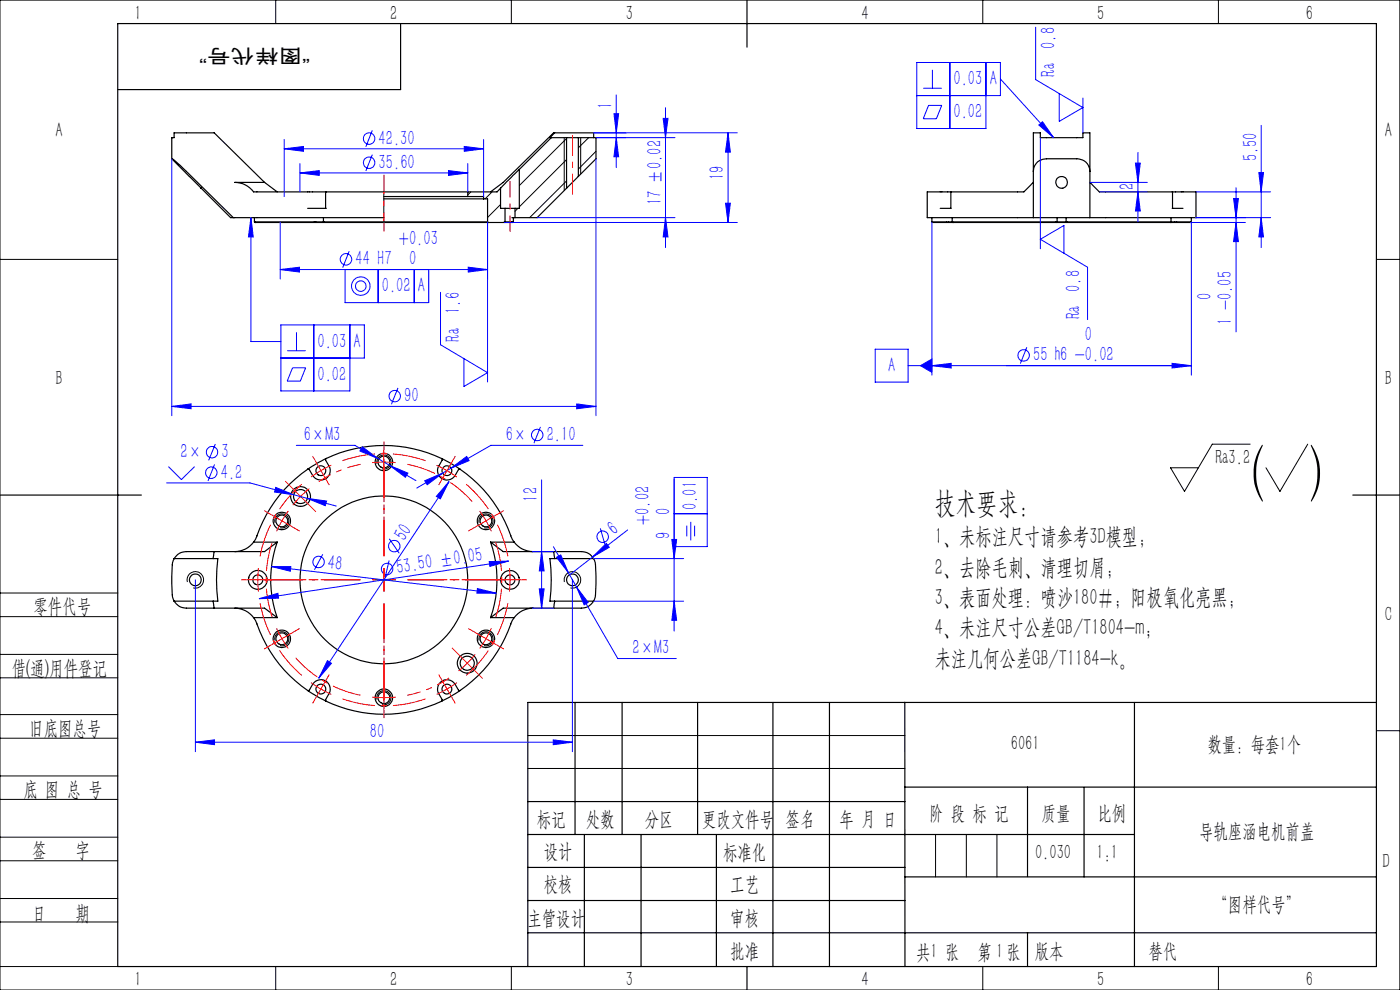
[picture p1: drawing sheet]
<svg xmlns="http://www.w3.org/2000/svg" width="297mm" height="210mm" viewBox="0 0 297 210" stroke-linecap="round" stroke-linejoin="round" font-family="sans-serif">
<g fill="none" stroke="#000" stroke-width=".21">
<path d="M0 0h297v210h-297zM58.5 0v5M108.5 0v5M208.5 0v5M258.5 0v5M119.7 29.2v11.2M120.2 29.4l-10 10M120.2 33.9l-10 10M120.2 38.4l-7.8 7.8M123.2 29.2v7.7M124.9 29.2l-2.2 2.2M126.4 32.1l-3.7 3.8"/>
<path d="M0 55h25M81.4 40.7v6.5M99.9 40.7l-.7 .6M104.4 40.7l-1.5 1.5M106.2 43.4l-2.8 2.7M107.1 46.9l-.2 .3M109.9 44.2l-.6 .6M292 55h5M80 98.4a1.5 1.5 0 0 1 1.3-1.9 1.5 1.5 0 0 1 1.6 1.6 1.5 1.5 0 0 1-1.9 1.3M265.2 94.2h-8l-5.9 10-3-5h5.9M277.4 94.2l-5.9 10-2.9-5M58.3 110.9a1.5 1.5 0 0 1 1.4-1.9 1.5 1.5 0 0 1 1.6 1.6 1.5 1.5 0 0 1-1.9 1.4"/>
<path d="M101.6 110.9a1.5 1.5 0 0 1 1.4-1.9 1.5 1.5 0 0 1 1.6 1.6 1.5 1.5 0 0 1-1.9 1.4M0 138.8h25M0 125.8h25M0 130.8h25M39.8 123.5a1.75 1.75 0 0 1 1.5-2.2 1.75 1.75 0 0 1 1.9 1.9 1.75 1.75 0 0 1-2.2 1.5M58.3 135.9a1.49 1.49 0 0 1 1.4-1.9 1.49 1.49 0 0 1 1.6 1.6 1.49 1.49 0 0 1-1.9 1.3M101.6 135.9a1.49 1.49 0 0 1 1.3-1.9 1.49 1.49 0 0 1 1.7 1.6 1.49 1.49 0 0 1-1.9 1.3M119.7 123.5a1.75 1.75 0 0 1 1.5-2.2 1.75 1.75 0 0 1 2 1.8 1.75 1.75 0 0 1-2.2 1.6M0 143.8h25M0 156.6h25M0 151.6h25M80 148.4a1.51 1.51 0 0 1 1.3-1.9 1.51 1.51 0 0 1 1.6 1.6 1.51 1.51 0 0 1-1.9 1.4"/>
<path d="M112 156h80M292 155h5M0 169.6h25M0 164.6h25M0 177.6h25M112 163h80M198.5 177v9M205 177v9M211.5 177v9M0 182.6h25M0 190.6h25M0 195.6h25"/>
<path d="M0 205h25M58.5 205v5M108.5 205v5M208.5 205v5M258.5 205v5"/>
</g>
<g fill="none" stroke="#000" stroke-width=".25">
<path d="M25 5h267v200h-267zM85 5v14h-60M158.5 0v10M36.4 33.7l6.3 6.2M36.4 33.7l1.8 1.4 11.3 11.1M36.4 33.7v-4.5h.5v-1h8.5l10.7 10.5M42.7 39.9l6.2 6.3h.6M56.1 38.7h-6.3a5.4 5.4 0 0 1 4.1 2h15.2M56.1 38.7l2.7 2M106.2 39.9l-.8 .8h-6.2M106.2 39.9v4.3h.9M110.2 35.9l-4 4"/>
<path d="M110.2 35.9v8.3h-.9M116.9 29.2l-6.7 6.7M116.9 29.2h3.3M117.7 28.2h-.3l-10.6 10.5-2.7 2M117.7 28.2l-1 1h.2M117.7 28.2h8.2v1M120.2 29.2h2.5M120.2 39.9l-6.3 6.3h-4.6M120.2 29.2v10.7M122.7 37.4l-2.5 2.5M122.7 29.2h3.7v4.5l-3.7 3.7M122.7 29.2v8.2"/>
<path d="M219.2 36.4a2.69 2.69 0 0 1 2.8-2.7h5.6a2.88 2.88 0 0 1 3.6 2.7M219.2 38.7l-1.1 1.2a1.85 1.85 0 0 1-2.1 .8h-14.3M231.2 38.7l1.2 1.2a1.85 1.85 0 0 0 2 .8h14.3M49.5 46.2h31.9M54 47.1h14.6M54 47.1h.1M54 47.1l.1 .1M54 46.2v.9M54.1 47.2h14.6M54.1 47.2h.1M65.3 44.2h3.9M68.6 47.1h34.8"/>
<path d="M68.6 46.2v.9M68.6 47.1l.1 .1M68.7 47.2h34.8M69.1 40.7h30.1M69.1 40.7v3.5M81.4 42.2h21.2M81.4 41.7h17.8M99.2 41.7h3.4v.5M99.2 40.7v1M102.6 42.2h.8v4.9M103.4 47.1l.1 .1M103.5 47.2h3.5"/>
<path d="M107.1 47.1h1.8M107.1 44.2h2.2M107.1 47.1l-.1 .1M107.1 44.2v2.9M108.6 46.2h.7M108.9 47.1l-1.9 .1M108.9 46.2v.9M109.3 44.2v2M197.7 47.1h4.3M197.7 47.1l4.4 .1M197.7 46.2v.9M199.5 44.2h2.3"/>
<path d="M201.7 40.7h-5v5.5h22.5M201.7 40.7v3.5M202 47.1h.1M202 46.2v.9M202 47.1l.1 .1M202 47.1h22.3M202.1 47.2h22.1M202.1 47.2h.1M219.2 46.2h12M219.2 46.2v-18h1.5v1h9v-1h1.5v18M224.2 47.2h2.1M224.3 47.1h1.9"/>
<path d="M224.3 47.1l-.1 .1M224.3 46.2v.9M226.2 47.1h22.2M226.2 47.1l.1 .1M226.2 46.2v.9M226.3 47.2h22M248.3 47.2h.1M248.4 47.1h4.3M248.4 47.1l-.1 .1M248.4 46.2v.9M248.7 44.2h2.3M248.7 40.7h5v5.5h-22.5"/>
<path d="M248.7 40.7v3.5M252.7 47.1l-4.4 .1M252.7 46.2v.9M65.3 99.5a30 30 0 0 0-11.2 15l-.3 .5M69.2 97.3l-.1 .3a2.9 2.9 0 0 1 .8 3 2 2 0 0 1-1.7 1.2 2 2 0 0 1-1.9-.9l-.7-1.3-.3-.1M69.2 97.3a28.5 28.5 0 0 1 24.5 0M69.2 97.3l-3.9 2.2M93.7 97.3l.1 .3a2.9 2.9 0 0 0-.8 3 2 2 0 0 0 1.7 1.2 2 2 0 0 0 1.9-.9l.7-1.3 .3-.1M93.7 97.3l3.9 2.2M97.6 99.5a30 30 0 0 1 11.2 15l.3 .5M0 105h30M36.9 118.5h9.3a36.3 36.3 0 0 0 0 9h-9.3"/>
<path d="M36.9 118.5l-.2 .4a29 29 0 0 0 0 8.1l.2 .5M45.4 117l-.2 1.5M53.8 115a5 5 0 0 1-4 2M53.8 115h5M58.8 115a23.8 23.8 0 0 0 0 16M58.8 115l-2.7 2h-16.6a2.94 2.94 0 0 0-2.6 1.5M104.1 115a24.4 24.4 0 0 1 0 16M104.1 115l2.7 2h16.5a2.94 2.94 0 0 1 2.6 1.5M104.1 115h5M109.1 115a5 5 0 0 0 4 2M117.4 117l.3 1.5M125.9 118.5h-9.2a36.3 36.3 0 0 1 0 9h9.2"/>
<path d="M125.9 118.5l.3 .4a29 29 0 0 1 0 8.1l-.3 .5M287 105h10M36.9 127.5a2.94 2.94 0 0 0 2.6 1.5h16.6l2.7 2M45.2 127.5l.2 1.5M49.8 129a5 5 0 0 1 4 2M53.8 131l.3 .5a30 30 0 0 0 11.2 15M53.8 131h5M104.1 131h5M109.1 131l-.3 .5a30 30 0 0 1-11.2 15M113.1 129a5 5 0 0 0-4 2M117.7 127.5l-.3 1.5M125.9 127.5a2.94 2.94 0 0 1-2.6 1.5h-16.5l-2.7 2"/>
<path d="M65.3 146.5l.3-.1a2.99 2.99 0 0 1 2.2-2.2 1.98 1.98 0 0 1 1.9 .9 1.98 1.98 0 0 1 .1 2.1l-.7 1.2 .1 .4M65.3 146.5l3.9 2.3M69.2 148.8a28.5 28.5 0 0 0 24.5 0M97.6 146.5l-.3-.1a2.99 2.99 0 0 0-2.2-2.2 1.98 1.98 0 0 0-1.9 .9 1.98 1.98 0 0 0-.1 2.1l.7 1.2-.1 .4M97.6 146.5l-3.9 2.3M122 149v28M132 149v28M148 149v28M164 149v56M176 149v56M191.9 149l.1 56M240.7 149v56"/>
<path d="M292 149h-180v56M112 177h128.7M112 170h80M124 177v28M136 177v28M152 177v28M191.9 167h100.1M218 167v18.9M230 167v19M112 197.9h180M112 184h80M112 191h80"/>
<path d="M192 186h100M218 197.9v7.1M158.5 205v5"/>
<circle cx="225.2" cy="38.7" r="1.26"/>
<circle cx="68.1" cy="99.8" r="1.05"/>
<circle cx="81.4" cy="98" r="1.85"/>
<circle cx="81.4" cy="98" r="1.25"/>
<circle cx="94.8" cy="99.8" r="1.04"/>
<circle cx="59.8" cy="110.5" r="1.26"/>
<circle cx="59.8" cy="110.5" r="1.85"/>
<circle cx="63.8" cy="105.3" r="1.5"/>
<circle cx="63.8" cy="105.3" r="2.1"/>
<circle cx="103.1" cy="110.5" r="1.26"/>
<circle cx="103.1" cy="110.5" r="1.85"/>
<circle cx="41.4" cy="123" r="1.25"/>
<circle cx="54.7" cy="123" r="1.06"/>
<circle cx="54.7" cy="123" r="2"/>
<circle cx="59.8" cy="135.5" r="1.26"/>
<circle cx="59.8" cy="135.5" r="1.85"/>
<circle cx="81.4" cy="123" r="17.8"/>
<circle cx="103.1" cy="135.5" r="1.26"/>
<circle cx="103.1" cy="135.5" r="1.85"/>
<circle cx="108.2" cy="123" r="1.99"/>
<circle cx="108.2" cy="123" r="1.06"/>
<circle cx="121.4" cy="123" r="1.24"/>
<circle cx="68.1" cy="146.2" r="1.05"/>
<circle cx="81.4" cy="148" r="1.85"/>
<circle cx="81.4" cy="148" r="1.25"/>
<circle cx="94.8" cy="146.2" r="1.04"/>
<circle cx="99.1" cy="140.7" r="2.11"/>
<circle cx="99.1" cy="140.7" r="1.51"/>
</g>
<g fill="none" stroke="#00f" stroke-width=".21">
<path d="M195.9 18.7h3.9M197.8 14.8v3.9M201.5 13.3v14M209.2 13.3v14h-14.7v-14h17.7v7h-17.7M212.2 16.7l11.3 12.5M219.7 5.8v11.1l10 5.9-5 2.9v-5.8M36.4 33.7v54.5M60.3 31.6l4.1-.5v1zM60.3 29.6v12.1M60.3 31.6h42.3M63.6 36.7l4.1-.5v1zM63.6 34.7v6"/>
<path d="M63.6 36.7h35.6M79 27.6l-1.4 3.5M79 32.8l-1.4 3.5M95.1 36.2l4.1 .5-4.1 .5zM98.5 31.1l4.1 .5-4.1 .5zM99.2 34.7v6M102.6 29.6v12.1M125.9 28.2h30.5M126.4 29.2h16.8M126.4 33.7v54.5M130.2 24.1h1l-.5 4.1zM130.7 20.1v15.5"/>
<path d="M130.7 29.2l.5 4.1h-1zM140.7 25.1h1l-.5 4.1zM141.2 22.9v29.6M154.4 28.2l.5 4.1h-1zM154.4 28.2v19M197 22.4h2.8l-1.2 2.8h-2.7zM220.4 26.5l.8-.7 2.3 3.4zM220.7 29.2v23.6M229.7 20.8v7.4M231.2 38.7h12.2M240.9 34.6h1l-.5 4.1zM241.4 32.3v14.8"/>
<path d="M262.2 39.8v30.6M267.1 36.6h.9l-.5 4.1zM267.5 26.6v25.9M53.2 46.2l.5 4.1h-1zM53.2 46.2v26.3h6.4M59.4 57.2l4.1-.5v1zM59.4 47.1v12.1M59.4 57.2h44M73.2 57.2v7h17.7v-7M74.1 53.3l-1.4 3.5M80.2 57.2v7M87.9 57.2v7"/>
<path d="M99.3 56.7l4.1 .5-4.1 .5zM103.4 47.1v33.9M107 47.2h49.4M113.9 46.2h29.3M141.2 46.2l.5 4.1h-1zM153.9 43.1h1l-.5 4.1zM197.7 47.1v32.5M225.7 53.7v-5.9l-5 3 10 5.9v11.1M233.2 40.7h10.2M241.4 40.7l.5 4.1h-1zM252.6 47.2h11.6M252.7 47.1v32.5"/>
<path d="M253.7 46.2h15.9M253.7 40.7h15.9M261.7 42.1h1l-.5 4.1zM262.2 47.2l.5 4.1h-1zM267.5 46.2l.5 4.1h-.9zM60.9 74.4h3.9M62.1 78h2.7l-1.1 2.8h-2.8zM62.9 70.5v3.9M66.6 68.9v14M74.2 68.9v14h-14.6v-14h17.7v7h-17.7M93.5 62v11.1l9.9 5.9-5 3v-5.9M185.7 74.1h7v7h-7z"/>
<path d="M192.7 77.6h60M195.3 77.6l2.4-1.4v2.8zM197.7 77.6l4.1-.5v1zM217.8 73.7l-1.3 3.4M248.6 77.1l4.1 .5-4.1 .5zM35.7 99l2.8 2.7 2.8-2.7M36.4 86.2l4.1-.5v1zM36.4 86.2h90M45.5 98.5l-1.4 3.5M45.7 94.2l-1.4 3.4M62.9 94.5h12.4l4.9 2.8M76.9 94.8l3.3 2.5-3.9-1.6z"/>
<path d="M80.2 97.3l2.5 1.5M82.7 98.8l3.8 1.6-.5 .8zM82.7 98.8l5.5 3.1M84.4 82.3l-1.4 3.5M95.7 99.3l3.3-2.5 .5 .9zM95.7 99.3l-1.8 1.1M114.7 90.5l-1.4 3.5M122.3 85.7l4.1 .5-4.1 .5zM123.6 94.5h-19.5l-8.4 4.8M35.3 102.4h17.7l12.2 3.3M58.5 103.4l3.8 1.5-4.1-.5zM65.2 105.7l4.1 .6-.3 1z"/>
<path d="M65.2 105.7l6.1 1.6M68.5 117.6l-1.8 3.3M82.5 118.9l-.8 3.6M82.6 114.3l2.1 3.1M90.1 102l3.8-1.6-3.3 2.4zM93.9 100.4l-5.5 3.1M95.2 102.2l-27.6 41.7M95.2 102.2l-1.8 3.6-.8-.5zM103.8 119.1l4.1-.1-4 1.1zM107.9 119l-52.9 8M112.9 117h4.5M114.9 101.8v27.2"/>
<path d="M114.9 117l.5 4.1h-1zM117.4 116l3.2 5.5M118.1 118.2l.9-.5 1.6 3.8zM125.7 118.2l2.9-2.9 .7 .8zM125.7 118.2l-4.7 3.6M125.9 118.5h19.1M127.4 112.1l1 3.5M133.1 112.4l-7.4 5.8M142.5 114.4h1l-.5 4.1zM143 115.9h7v-14.6h-7v32.6M143 109h7M145.7 111.5v2.3"/>
<path d="M146.5 110.7v3.9M147.4 111.5v2.3M41.5 123v36.4M55 127l3.9-1.1 .2 1zM57.6 120.2h4.1l-.1 1zM57.6 120.2l47.7 5.6M101.3 124.8l4 1h-4.1zM112.9 129h4.5M114.4 124.9h1l-.5 4.1zM120.6 121.5l1.7 3M121.4 123v36.4M122.3 124.5l2.5 3.3-.9 .5z"/>
<path d="M122.3 124.5l8.8 15.2h12.4M125.9 127.5h19.1M143 127.5l.5 4.1h-1zM41.5 157.4l4-.5v1.1zM41.5 157.4h79.9M69.5 140.2l.8 .5-2.7 3.2zM117.4 156.9l4 .5-4 .6z"/>
<circle cx="78.3" cy="29.4" r="1.21"/>
<circle cx="78.3" cy="34.5" r="1.2"/>
<circle cx="73.4" cy="55" r="1.21"/>
<circle cx="76.5" cy="60.7" r="1.12"/>
<circle cx="76.5" cy="60.7" r="1.96"/>
<circle cx="217.1" cy="75.4" r="1.22"/>
<circle cx="45" cy="95.9" r="1.21"/>
<circle cx="83.7" cy="84" r="1.21"/>
<circle cx="114" cy="92.3" r="1.22"/>
<circle cx="44.8" cy="100.3" r="1.21"/>
<circle cx="67.6" cy="119.2" r="1.21"/>
<circle cx="83.7" cy="115.8" r="1.21"/>
<circle cx="127.9" cy="113.8" r="1.23"/>
<circle cx="82.1" cy="120.7" r="1.22"/>
</g>
<g fill="none" stroke="#f00" stroke-width=".21" stroke-dasharray="30.5 1.3 1.3 1.3" stroke-linecap="butt">
<path d="M66.8 97.7l-.5-1M68.1 99.8l-2.1 1.4M68.1 99.8l2.2-1.1M68.1 99.8l-1.3-2.1M68.1 99.8l1.2 2.2M81.5 95.5v-1.9M96.1 97.7l.5-1M57.6 109.2l-1.6-.9M59.8 110.5l-1.1 2.2M59.8 110.5l1.4-2.1M59.8 110.5l-2.2-1.3M59.8 110.5l2.2 1.2"/>
<path d="M62 111.7l1.6 1M62 103.5l-1.5-1.4M63.8 105.3l-1.7 1.9M63.8 105.3l1.8-1.7M63.8 105.3l-1.8-1.8M63.8 105.3l1.7 1.8M65.5 107.1l1.5 1.5M69.3 102l.6 .9M81.5 100.5v1.8M93.6 102l-.5 .9M100.9 111.7l-1.6 1M103.1 110.5l-1.3-2.1"/>
<path d="M103.1 110.5l1.1 2.2M103.1 110.5l2.2-1.3M103.1 110.5l-2.2 1.2M105.3 109.2l1.6-.9M52.2 123h-1M54.7 123l.1 2.5M54.7 123l.1-2.5M54.7 123h-2.5M54.7 123h2.5M57.2 123h1.1M57.6 136.7l-1.6 1M59.8 135.5l1.4 2.1"/>
<path d="M59.8 135.5l-1.1-2.2M59.8 135.5l-2.2 1.2M59.8 135.5l2.2-1.3M62 134.2l1.6-.9M81.5 123v-2.5M81.5 123h-2.5M81.5 123v2.5M81.5 123h2.5M97.4 138.9l-1.5-1.5M100.9 134.2l-1.6-.9M103.1 135.5l1.1-2.2M103.1 135.5l-1.3 2.1"/>
<path d="M103.1 135.5l2.2 1.2M103.1 135.5l-2.2-1.3M105.3 136.7l1.6 1M105.7 123h-1M108.2 123l-.1-2.5M108.2 123l-.1 2.5M108.2 123h2.5M108.2 123h-2.5M110.7 123h1.1M66.8 148.3l-.5 .9M68.1 146.2l2.2 1.1M68.1 146.2l-2.1-1.4"/>
<path d="M68.1 146.2l-1.3 2.1M68.1 146.2l1.2-2.2M69.3 144l.6-.9M81.5 148l2.5-.1M81.5 148l-2.5-.1M81.5 148v2.5M81.5 148v-2.5M81.5 150.5v1.8M81.5 145.5v-1.9M93.6 144l-.5-.9M94.8 146.2l2.1-1.4M94.8 146.2l-2.2 1.1"/>
<path d="M94.8 146.2l1.3 2.1M94.8 146.2l-1.2-2.2M96.1 148.3l.5 .9M99.1 140.7l1.7-1.9M99.1 140.7l-1.8 1.6M99.1 140.7l1.8 1.7M99.1 140.7l-1.7-1.8M100.9 142.4l1.5 1.5"/>
</g>
<path d="M57.8 115a25 25 0 0 0 0 15.9M100.2 106.4a25 25 0 0 0-13.8-7.9M62.7 139.5a25 25 0 0 0 13.8 8M105.2 130.9a25 25 0 0 0 0-15.9" fill="none" stroke="#f00" stroke-width=".21" stroke-dasharray="30.5 1.3 1.3 1.3" stroke-dashoffset="24.3" stroke-linecap="butt"/>
<path d="M76.5 98.5a25 25 0 0 0-8.9 3.6M86.4 147.5a25 25 0 0 0 8.9-3.7" fill="none" stroke="#f00" stroke-width=".21" stroke-dasharray="30.5 1.3 1.3 1.3" stroke-dashoffset="27.6" stroke-linecap="butt"/>
<path d="M90.3 97.7a26.8 26.8 0 0 0-17.7 0M64 102.7a26.7 26.7 0 0 0-8.8 15.3M107.7 118a26.7 26.7 0 0 0-8.8-15.3M55.2 128a26.7 26.7 0 0 0 8.8 15.3M72.6 148.2a26.8 26.8 0 0 0 17.7 0M98.9 143.3a26.7 26.7 0 0 0 8.8-15.3" fill="none" stroke="#f00" stroke-width=".21" stroke-dasharray="30.5 1.3 1.3 1.3" stroke-dashoffset="23.4" stroke-linecap="butt"/>
<path d="M79 98.1l2.1-.1 2.8 .1M81.4 95.5v5M92.6 98.7l2.2 1.1M94.8 99.8l2.1 1.4M94.8 99.8l-1.2 2.2M96.1 97.7l-1.3 2.1" fill="none" stroke="#f00" stroke-width=".21"/>
<path d="M121.5 41.3v-12.7" fill="none" stroke="#f00" stroke-width=".21" stroke-dasharray="30.5 1.3 1.3 1.3" stroke-dashoffset="26.1" stroke-linecap="butt"/>
<path d="M81.5 49.2v-12.1" fill="none" stroke="#f00" stroke-width=".21" stroke-dasharray="30.5 1.3 1.3 1.3" stroke-dashoffset="26.3" stroke-linecap="butt"/>
<path d="M108.2 49.2v-10.8" fill="none" stroke="#f00" stroke-width=".21" stroke-dasharray="30.5 1.3 1.3 1.3" stroke-dashoffset="27" stroke-linecap="butt"/>
<path d="M81.5 118v-19.2M76.5 123h-19.2M81.5 128v19.1M86.5 123h19.1" fill="none" stroke="#f00" stroke-width=".21" stroke-dasharray="30.5 1.3 1.3 1.3" stroke-dashoffset="22.8" stroke-linecap="butt"/>
<path d="M81.5 118v-20.7M76.5 123h-20.7M81.5 128v20.7M86.5 123h20.6" fill="none" stroke="#f00" stroke-width=".21" stroke-dasharray="30.5 1.3 1.3 1.3" stroke-dashoffset="22.1" stroke-linecap="butt"/>
<g fill="#00f">
<path d="M125.7 118.2l2.9-2.9 .7 .8z"/>
<path d="M53.2 46.2l.5 4.1h-1z"/>
<path d="M101.3 124.8l-.1 1h4.1zM57.6 120.2l4 1 .1-1z"/>
<path d="M98.5 31.1l4.1 .5-4.1 .5zM60.3 31.6l4.1-.5v1z"/>
<path d="M95.1 36.2l4.1 .5-4.1 .5zM63.6 36.7l4.1-.5v1z"/>
<path d="M36.4 86.2l4.1-.5v1zM122.3 85.7l4.1 .5-4.1 .5zM59.4 57.2l4.1-.5v1zM99.3 56.7l4.1 .5-4.1 .5zM82.7 98.8l3.3 2.4 .5-.8zM76.9 94.8l-.6 .9 3.9 1.6zM65.2 105.7l3.8 1.6 .3-1zM58.5 103.4l-.3 1 4.1 .5zM90.1 102l.5 .8 3.3-2.4zM95.7 99.3l3.8-1.6-.5-.9zM118.1 118.2l2.5 3.3-1.6-3.8zM122.3 124.5l1.6 3.8 .9-.5zM41.5 157.4l4-.5v1.1zM117.4 156.9l4 .5-4 .6zM197.7 77.6l4.1-.5v1zM248.6 77.1l4.1 .5-4.1 .5z"/>
<path d="M55 127l4.1-.1-.2-1zM103.8 119.1l.1 1 4-1.1z"/>
<path d="M69.5 140.2l-1.9 3.7 2.7-3.2zM95.2 102.2l-2.6 3.1 .8 .5z"/>
<path d="M153.9 43.1h1l-.5 4.1zM154.4 28.2l.5 4.1h-1zM267.5 46.2l.5 4.1h-.9zM267.1 36.6h.9l-.5 4.1zM241.4 40.7l.5 4.1h-1zM240.9 34.6h1l-.5 4.1zM262.2 47.2l.5 4.1h-1zM261.7 42.1h1l-.5 4.1z"/>
<path d="M141.2 46.2l.5 4.1h-1zM140.7 25.1h1l-.5 4.1z"/>
<path d="M114.9 117l.5 4.1h-1zM114.4 124.9h1l-.5 4.1z"/>
<path d="M130.2 24.1h1l-.5 4.1zM130.7 29.2l.5 4.1h-1zM142.5 114.4h1l-.5 4.1zM143 127.5l.5 4.1h-1z"/>
<path d="M220.4 26.5l.8-.7 2.3 3.4zM195.3 77.6l2.4 1.4v-2.8z"/>
</g>
<g font-size="12.7">
<text x="265.6" y="104.2">(</text>
<text x="277.8" y="104.2">)</text>
</g>
<text font-size="6.3" x="198.3" y="108.7">技术要求：</text>
<g font-size="4.9">
<text x="198.3" y="115.5">1、未标注尺寸请参考3D模型;</text>
<text x="198.3" y="121.9">2、去除毛刺、清理切屑；</text>
<text x="198.3" y="128.3">3、表面处理：喷沙180#；阳极氧化亮黑；</text>
<text x="198.3" y="134.8">4、未注尺寸公差GB/T1804-m；</text>
<text x="198.3" y="141.2">未注几何公差GB/T1184-k。</text>
</g>
<g font-size="4.4">
<text x="28.5" y="4.1">1</text>
<text x="82.8" y="4.1">2</text>
<text x="132.8" y="4.1">3</text>
<text x="182.8" y="4.1">4</text>
<text x="232.7" y="4.1">5</text>
<text x="277" y="4.1">6</text>
<text x="11.8" y="29.1">A</text>
<text x="293.8" y="29.1">A</text>
<text x="11.8" y="81.6">B</text>
<text x="293.8" y="81.6">B</text>
<text x="257.8" y="98.3">Ra3.2</text>
<text x="7.1" y="130.1">零件代号</text>
<text x="293.8" y="131.6">C</text>
<text x="2.5" y="143.2">借(通)用件登记</text>
<text x="6.2" y="155.8">旧底图总号</text>
<text x="214.4" y="159.1">6061</text>
<text x="256.2" y="159.4">数量：每套1个</text>
<text x="5" y="168.9">底 图 总 号</text>
<text x="197.1" y="173.8">阶 段 标 记</text>
<text x="221" y="173.8">质量</text>
<text x="232.8" y="173.8">比例</text>
<text x="113.9" y="175.2">标记</text>
<text x="124.3" y="175.2">处数</text>
<text x="136.8" y="175.2">分区</text>
<text x="148.9" y="175.2">更改文件号</text>
<text x="166.7" y="175.2">签名</text>
<text x="178.1" y="175.2">年 月 日</text>
<text x="254.4" y="177.8">导轨座涵电机前盖</text>
<text x="6.8" y="181.9">签</text>
<text x="16" y="181.9">字</text>
<text x="115.3" y="182.1">设计</text>
<text x="153.4" y="182.2">标准化</text>
<text x="219.6" y="182.1">0.030</text>
<text x="232.6" y="182.1">1:1</text>
<text x="293.3" y="184.1">D</text>
<text x="115.3" y="189">校核</text>
<text x="154.9" y="189">工艺</text>
<text x="6.8" y="195.2">日</text>
<text x="16" y="195.2">期</text>
<text x="111.9" y="196.2">主管设计</text>
<text x="154.9" y="196.2">审核</text>
<text x="257.4" y="193.2">“图样代号”</text>
<text x="154.9" y="203.1">批准</text>
<text x="194.4" y="203.4">共 张</text>
<text x="197.4" y="203.1">1</text>
<text x="207.4" y="203.4">第 张</text>
<text x="211.3" y="203.1">1</text>
<text x="219.5" y="203.1">版本</text>
<text x="243.6" y="203.1">替代</text>
<text x="28.5" y="209.1">1</text>
<text x="82.8" y="209.1">2</text>
<text x="132.8" y="209.1">3</text>
<text x="182.8" y="209.1">4</text>
<text x="232.8" y="209.1">5</text>
<text x="277" y="209.1">6</text>
</g>
<g font-size="4.4" fill="#00f">
<text x="223.9" y="16.2" transform="rotate(-90 223.9 16.2)">Ra 0.8</text>
<text x="129.9" y="23.2" transform="rotate(-90 129.9 23.2)">1</text>
<text x="202.3" y="18">0.03</text>
<text x="210" y="18">A</text>
<text x="202.3" y="25">0.02</text>
<text x="80.3" y="30.7">42.30</text>
<text x="80.3" y="35.8">35.60</text>
<text x="266.7" y="34.2" transform="rotate(-90 266.7 34.2)">5.50</text>
<text x="153.6" y="38.3" transform="rotate(-90 153.6 38.3)">19</text>
<text x="240.5" y="40.3" transform="rotate(-90 240.5 40.3)">2</text>
<text x="140.3" y="43.5" transform="rotate(-90 140.3 43.5)">17 ±0.02</text>
<text x="84.6" y="51.9">+0.03</text>
<text x="75.4" y="56.3">44 H7</text>
<text x="86.8" y="56.3">0</text>
<text x="81" y="62">0.02</text>
<text x="88.7" y="62">A</text>
<text x="257" y="63.6" transform="rotate(-90 257 63.6)">0</text>
<text x="229.2" y="67.8" transform="rotate(-90 229.2 67.8)">Ra 0.8</text>
<text x="261.3" y="68.9" transform="rotate(-90 261.3 68.9)">1 -0.05</text>
<text x="67.4" y="73.7">0.03</text>
<text x="75" y="73.7">A</text>
<text x="97.6" y="72.5" transform="rotate(-90 97.6 72.5)">Ra 1.6</text>
<text x="219.2" y="76.7">55 h6 -0.02</text>
<text x="230.2" y="72.3">0</text>
<text x="67.4" y="80.7">0.02</text>
<text x="188.4" y="78.8">A</text>
<text x="85.8" y="85.3">90</text>
<text x="64.4" y="93.6">6×M3</text>
<text x="107.3" y="93.6">6×</text>
<text x="116" y="93.6">2.10</text>
<text x="38.3" y="97.2">2×</text>
<text x="46.8" y="101.6">4.2</text>
<text x="47" y="97.2">3</text>
<text x="114.1" y="106.4" transform="rotate(-90 114.1 106.4)">12</text>
<text x="130.3" y="113.6" transform="rotate(-38 130.3 113.6)">6</text>
<text x="137.8" y="111.3" transform="rotate(-90 137.8 111.3)">+0.02</text>
<text x="142.2" y="109.2" transform="rotate(-90 142.2 109.2)">0</text>
<text x="147.8" y="108.2" transform="rotate(-90 147.8 108.2)">0.01</text>
<text x="85.9" y="114.9" transform="rotate(-56 85.9 114.9)">50</text>
<text x="142.2" y="114.4" transform="rotate(-90 142.2 114.4)">9</text>
<text x="69.4" y="120.7" transform="rotate(7 69.4 120.7)">48</text>
<text x="84.3" y="121.7" transform="rotate(-9 84.3 121.7)">53.50 ±0.05</text>
<text x="134.2" y="138.8">2×M3</text>
<text x="78.5" y="156.5">80</text>
</g>
<text font-size="4.1" x="65.8" y="10.4" transform="rotate(-180 65.8 10.4)">“图样代号”</text>
</svg>
